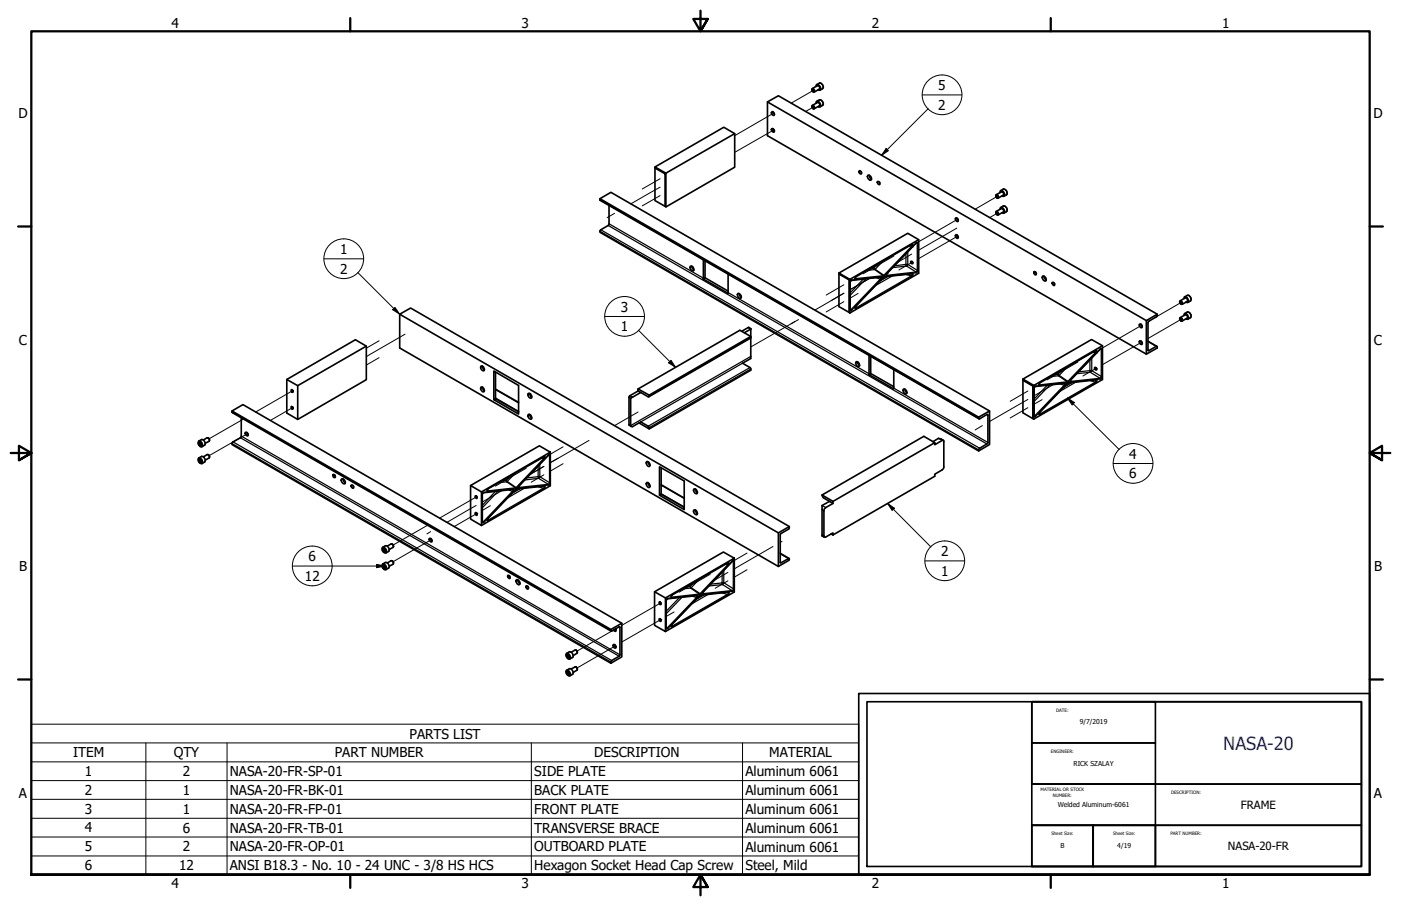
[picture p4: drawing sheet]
<svg xmlns="http://www.w3.org/2000/svg" width="432mm" height="279mm" viewBox="0 0 432 279" stroke-linecap="round" stroke-linejoin="round" font-family="sans-serif">
<!-- layer: Tweak Trail (ANSI) -->
<g fill="none" stroke="#000" stroke-width=".31">
<path d="M238.6 34.9l-12.2 6.9M250.6 33.1l-2.3 1.3M250.6 27.9l-6.8 3.9M203.5 57.7l-9.1 5.2M203.5 55.1l-5.6 3.2M238.6 40l-12.2 7M189.4 65.8l-2.3 1.3M203.5 60.3l-5.6 3.2M275.5 78.9l-9.5 5.6M281 78.4l-4.2 2.4M294.9 70.4l-11.8 6.8M295.2 67.6l-12.1 6.9"/>
<path d="M295.2 72.8l-12.1 7M307.2 60.6l-6.7 3.9M307.2 65.8l-2.2 1.3M245 99.2l-13.5 7.7M246.1 98.6l-2.3 1.2M256.2 92.7l3.9-2.3-9 5.2M260.1 87.8l-5.5 3.2M260.1 93l-5.5 3.2M262.5 86.5l-.4 .2M264.5 90.5l-2.5 1.4M268 85.9l-6 3.4M273.6 85.2l-2.4 1.4"/>
<path d="M281.2 80.8l-4.1 2.4M363.9 93.3l-7.5 4.4M363.9 98.6l-10.1 5.8M116.8 105.1l-3.9 2.3M116.8 110.3l-3.9 2.3M124.8 103.1l-11.9 6.9M319.2 119.2l-.4 .2M324.7 118.6l-6 3.4M330.3 118l-2.4 1.3M332.2 111.6l-9.5 5.6M337.9 113.5l-4.1 2.5M351.9 100.3l-12.1 7"/>
<path d="M351.9 105.5l-12.1 7M75.1 129.2l-10.6 6.1M76.4 133.7l-11.9 6.8M90.3 120.5l-11.5 6.6M90.3 125.6l-7 4.1M173.5 137.8l-3.9 2.3M181.5 135.8l-11.9 6.9 2.4-1.4M196.7 127.1l-7.3 4.2M302.8 131.3l-2.3 1.3M316.8 123.2l-11.8 6.8M316.8 120.6l-5.5 3.2M316.8 125.7l-5.5 3.2"/>
<path d="M321.2 123.3l-2.5 1.4M146.7 155.9l-9 5.2M146.9 158.4l-6.9 4M146.9 153.2l-11.4 6.6M149.2 151.9l-.4 .2M151.1 156l-2.4 1.4M154.7 151.3l-6 3.5M160.2 150.7l-2.3 1.4M162.2 144.4l-9.5 5.5M167.6 143.8l-4.2 2.5M167.6 146.4l-3.9 2.3M173.5 143l-3.9 2.3"/>
<path d="M131.8 162l-10.6 6.1M132.7 164l-1.1 .7M133 166.4l-11.8 6.8M218.9 177.1l-9.6 5.5M224.3 176.5l-4.2 2.5M224.3 179.1l-3.9 2.3M230.3 175.7l-4 2.3M230.3 170.6l-4 2.2M238.3 168.5l-12 7M241 166.9l-.5 .4M188.5 194.6l-10.6 6.2M189.7 199.1l-11.8 6.9"/>
<path d="M203.6 191.1l-12 6.9M203.6 185.9l-12 6.9M205.8 184.7l-.3 .1M207.8 188.7l-2.5 1.4M216.9 183.5l-2.3 1.3"/>
</g>
<!-- layer: Visible (ANSI) -->
<g fill="none" stroke="#000" stroke-width=".51">
<path d="M236.5 31.4v10.4l116.8 67.4M237.8 34.6a.58 .58 0 0 1 .8 .3 .58 .58 0 0 1-.2 .7l-.5-.4zM237.8 39.8a.58 .58 0 0 1 .8 .2 .58 .58 0 0 1-.2 .8l-.6-.6zM238.3 34.5l.4 .7M238.3 39.8l.4 .5M250.3 32.9v-.3a.56 .56 0 0 1 .7 .3 .56 .56 0 0 1-.2 .7l-.2-.1M250.3 27.7v-.3a.56 .56 0 0 1 .6 .3 .56 .56 0 0 1-.1 .7l-.2-.1M250.3 27.6a.36 .36 0 0 1 .5 .1 .36 .36 0 0 1-.2 .6zM250.3 32.7a.4 .4 0 0 1 .5 .3 .4 .4 0 0 1-.2 .5l-.3-.3zM251.5 31.8a.6 .6 0 0 1 .6-.6 .6 .6 0 0 1 .6 .6 .61 .61 0 0 1 .3 .8 .61 .61 0 0 1-.8 .3M251.5 26.7v-.3a.73 .73 0 0 1 .9-.3 .73 .73 0 0 1 .5 .8v.8h-.7M251.7 31.2l.8-.4a1.09 1.09 0 0 1 1 .6 1.09 1.09 0 0 1 0 1.1l-.8 .5"/>
<path d="M251.7 26.1l.8-.4a1.07 1.07 0 0 1 1.1 .5 1.07 1.07 0 0 1-.1 1.2l-.8 .4M251.9 31.6l-1.5 .9M251.9 26.4l-1.5 .9M252.5 32.6l-1.5 .9M252.5 27.5l-1.5 .9M201.9 51.5l21.2-12.3 3.3 2-21.2 12.2-3.3-1.9v10.3l3.1 1.8M201.9 51.8l3.1 1.8M205 53.6l.2-.2v10.4l-.2-.2zM226.4 41.2v10.4l-21.2 12.2M238.6 40l-.2 .1M264.9 52.6a.54 .54 0 0 1 .6 .4 .54 .54 0 0 1-.3 .7l-.5-.7zM265.3 52.9l.2 .2"/>
<path d="M267.5 54.1a.94 .94 0 0 1 .9 .4 .94 .94 0 0 1 0 1.1 1.09 1.09 0 0 1-.9-1.5zM267.9 54l.2 .7 .5 .5M270.4 56a.57 .57 0 0 1 .7 .3 .57 .57 0 0 1-.1 .7l-.5-.4zM271 56.1l.1 .3M308.2 59.4v-.3a.73 .73 0 0 1 .9-.3 .73 .73 0 0 1 .5 .8v.8l-.4 .2-.4-.2M308.4 58.8l.8-.4a1.1 1.1 0 0 1 1 .5 1.1 1.1 0 0 1 0 1.2l-.8 .4M308.6 59.2l-1.6 .9M184.9 61.3l3.4-2 116.7 67.4M187.7 63.4l-.1 5.9-2.4 1.6-.3 .7 116.7 67.5M281.1 75.4l-17.2 9.9-.3 .6M281.4 76l-.2 .2M282.6 74.8l-9.2 9.5-.2 .5"/>
<path d="M283.1 73.9l-21.2 12.3v10.3M294.6 67.2a.67 .67 0 0 1 .6 .4 .67 .67 0 0 1-.1 .7l-.5-.4zM294.6 72.4a.67 .67 0 0 1 .6 .4 .67 .67 0 0 1-.1 .7l-.5-.3zM295 67.3l.3 .6M295 72.5l.3 .6M306.9 60.5l.1-.4a.59 .59 0 0 1 .7 .3 .59 .59 0 0 1-.2 .8l-.3-.2M306.9 65.7v-.2a.52 .52 0 0 1 .8-.1 .52 .52 0 0 1 0 .8h-.5M307 60.3a.39 .39 0 0 1 .5 .3 .39 .39 0 0 1-.3 .4zM307 65.5a.46 .46 0 0 1 .5 .2 .46 .46 0 0 1-.1 .5l-.3-.1zM308.2 64.6v-.3a.73 .73 0 0 1 .9-.2 .73 .73 0 0 1 .5 .7v.8l-.4 .2-.4-.2M308.4 64l.8-.4a1.08 1.08 0 0 1 1.1 .5 1.08 1.08 0 0 1-.1 1.2l-.8 .4M308.6 64.3l-1.6 .9"/>
<path d="M309.2 60.2l-1.5 .9M309.2 65.4l-1.5 .9M123.2 96.9v10.4l116.7 67.4M212.8 82.1a.87 .87 0 0 1 .9 .5 .87 .87 0 0 1-.1 1 1.03 1.03 0 0 1-.8-1.5zM213.2 82.1l.1 .4 .6 .7M216.8 80.1l-.1 5.9M217.3 80.5v5.2l-.6 .3 7.6 4.4 .1-5.9M217.3 85.7l7.1 4.1M227.4 90.6a.96 .96 0 0 1 .9 .4 .96 .96 0 0 1 0 1 1.02 1.02 0 0 1-.9-1.4zM227.8 90.6l.2 .6 .5 .4M258.6 84.2v10.4l3.1 1.7M258.6 84.2l3.3 2-.2 .1-3.1-1.8"/>
<path d="M258.6 84.2l21.2-12.3 3.3 2v10.4l-21.2 12.2M261.7 86.3v10l.2 .2M262 95.4v.1M271.4 85.5l-9 1-.3 .2-.1 8.7M280.7 80.6a.41 .41 0 0 1 .5 .2 .41 .41 0 0 1-.1 .5l-.4-.3zM281.1 84.5l-8.6 .8-8.8 9.3-.1 .3M281.1 80.6l.3 .4M318.8 83.8a.55 .55 0 0 1 .5 .3 .55 .55 0 0 1-.2 .7l-.5-.5zM319.2 83.9l.2 .4M321.4 85.2a.99 .99 0 0 1 .9 .4 .99 .99 0 0 1 0 1.1 1.05 1.05 0 0 1-.9-1.5zM321.8 85.2l.1 .7 .6 .5M324.3 87.1a.57 .57 0 0 1 .7 .3 .57 .57 0 0 1-.1 .7l-.6-.6z"/>
<path d="M324.9 87.2l.2 .3M351.3 99.9a.56 .56 0 0 1 .7 .4 .56 .56 0 0 1-.4 .7l-.4-.5zM353.3 98.9l3.4-2-.2 .8-2.7 1.7v8.7h.3l2.4-1.4 .2 .6-3.4 1.9zM356.7 96.9l-116.8-67.4-3.4 1.9 116.8 67.5M363.6 93.2l.1-.3a.54 .54 0 0 1 .7 .2 .54 .54 0 0 1-.2 .8l-.3-.2M363.6 98.4l.1-.4a.57 .57 0 0 1 .7 .3 .57 .57 0 0 1-.2 .8l-.3-.2M363.7 98.2a.4 .4 0 0 1 .5 .2 .4 .4 0 0 1-.3 .5l-.3-.4zM364.9 92.1l.1-.5a1.06 1.06 0 0 1 1.1 .4 1.06 1.06 0 0 1 0 1.2h-.6M364.9 97.3v-.3a.71 .71 0 0 1 .9-.2 .71 .71 0 0 1 .4 .8l.1 .7-.3 .2-.5-.1M365.1 91.6l.8-.5a1.11 1.11 0 0 1 1 .6 1.11 1.11 0 0 1 0 1.1l-.8 .5M365.1 96.7l.8-.4a1.14 1.14 0 0 1 1 1.7l-.8 .4M365.3 91.9l-1.6 .9"/>
<path d="M365.3 97.1l-1.6 .9M365.9 93l-1.5 .9M365.9 98.1l-1.5 .9M88.4 117l21.1-12.2 3.4 1.9v10.4l-21.1 12.2-3.4-1.9v-10.4l3.4 1.9M112.9 106.7l-21.1 12.2v10.4M148.3 112.9a.87 .87 0 0 1 .8 .5 .87 .87 0 0 1-.1 1 1.05 1.05 0 0 1-.7-1.5zM148.3 119.4a.87 .87 0 0 1 .8 .5 .87 .87 0 0 1-.1 .9 1.05 1.05 0 0 1-.7-1.4zM148.7 112.9v.4l.6 .7M148.7 119.4v.4l.6 .7M152.7 114.7l.1 8.2M196.7 120v.6l-2.6 1.4-.2 .4v8.7l.7 .4M196.7 120l31.3-18.1 3.4 1.9v6.8l-2.5 1.4 2.2 1.3 .3 .9-31.3 18.1"/>
<path d="M196.7 120l3.4 1.9v.3l-.3 .2-2.3-1.4M231.4 101.5l-.7-.5-2.1 1.2M231.4 104.1l-31.4 18.3M231.4 101.5v2.3l-31.3 18.1M231.4 101.5l-2 1.1M263.8 111.6a.91 .91 0 0 1 1 .5 .91 .91 0 0 1-.2 1 1.11 1.11 0 0 1-.8-1.5zM264.3 111.6l.1 .4 .5 .7M267.8 109.6v5.9M268.4 109.9v5.3l-.6 .3 7.6 4.4 .1-5.9M268.4 115.2l7.1 4.1M315.3 116.9v10.4l3 1.8M315.3 116.9l3.3 2-.3 .2-3-1.8"/>
<path d="M315.3 116.9l21.1-12.2 3.4 1.9v10.4l-21.2 12.2M318.3 119.1v10l.3 .1M328 118.2l-9 1-.2 .2-.1 8.9M337.4 113.3a.5 .5 0 0 1 .5 .2 .5 .5 0 0 1 0 .6l-.5-.4zM337.7 117.2l-8.6 .9-8.6 9-.3 .6M337.7 117.2h.1M337.8 108.1l-17.3 9.9-.2 .6M337.8 113.4l.3 .3M338.1 108.8l-.2 .1M339.3 107.6l-9.2 9.5-.2 .5M339.8 106.6l-21.2 12.3v10.3M351.3 105.1a.67 .67 0 0 1 .6 .4 .67 .67 0 0 1-.1 .7l-.6-.6z"/>
<path d="M351.7 100l.3 .6M351.7 105.2l.3 .6M353.8 105.2l2.8 1.6M61.3 136l.8-.4a1.14 1.14 0 0 1 1 1.7l-.8 .4a1.11 1.11 0 0 1-1-.5 1.11 1.11 0 0 1 0-1.2zM61.5 136.4l.6 .8-.2 .3-.6-.8zM61.7 136.5l-.4 .2M61.8 136.6l.1 .4M61.9 137h.2M61.9 137l-.4 .2M62.7 135.7l1.1-.7a.73 .73 0 0 1 .7 1.1l-1.3 .6M64.1 135.1l.5 .7M71.5 126.7l3.4-1.9 116.7 67.4"/>
<path d="M74.4 128.8v5.8l-.3 .4-2.3 1.3-.3 .8 116.8 67.4M75.7 133.3a.65 .65 0 0 1 .7 .4 .65 .65 0 0 1-.2 .7l-.5-.4zM76.1 133.4l.4 .6M89.8 120.2a.4 .4 0 0 1 .5 .3 .4 .4 0 0 1-.3 .5zM89.8 125.3a.4 .4 0 0 1 .5 .3 .4 .4 0 0 1-.3 .5l-.3-.4zM90.1 120.3l.3 .4M90.1 125.5l.3 .3M152.2 123.3v-8.9l7.6 4.5v8.8l-7.6-4.4 .6-.4 7 4.1M152.7 120l7.1 4.1M162.8 121.3a.87 .87 0 0 1 .9 .5 .87 .87 0 0 1-.1 1 1.07 1.07 0 0 1-.8-1.5zM162.8 127.8a.87 .87 0 0 1 .9 .5 .87 .87 0 0 1-.1 1 1.07 1.07 0 0 1-.8-1.5zM163.3 121.3l.1 .7 .5 .4"/>
<path d="M163.3 127.8l.1 .7 .5 .4M169.6 139.4l-21.2 12.3-3.4-2 21.2-12.2 3.4 1.9v10.4l-21.2 12.3M196.7 120.6l.8 .4-3.1 1.9v8.4l.5 .3 2.6-1.5 2.4 1.4 .2 .8-3.1-1.9M278.4 120a.96 .96 0 0 1 .9 .5 .96 .96 0 0 1 0 1 1.02 1.02 0 0 1-.9-1.5zM278.9 120l.1 .7 .5 .4M288.1 136.5l-31.4 18.1M290.8 135.8l-1.6-.6-1.7 1M301.6 128.7l3.4-2v10.4l-3.4 2 .2-.8 2.7-1.7v-8.7l-.3-.1-2.4 1.4zM301.6 128.7l-116.7-67.4 .1 .5 116.8 67.4M61.2 141.3l.9-.5a1.14 1.14 0 0 1 1 1.7l-.9 .5-.6-.2-.5-.8zM61.5 141.6l.4 .3 .2 .5-.2 .2-.4-.2-.2-.5zM61.7 141.7l-.4 .2"/>
<path d="M61.8 141.7l.1 .5M61.9 142.2h.2M61.9 142.2l-.4 .2M62.7 140.9l1.1-.7a.67 .67 0 0 1 .6 .3 .67 .67 0 0 1 .1 .7l-1.3 .7M64.1 140.2l.5 .8M102.7 146.3a.64 .64 0 0 1 .5 1l-.5-.3zM103.1 146.5l.2 .3M105.3 147.7a.99 .99 0 0 1 .9 .5 .99 .99 0 0 1 0 1 1.11 1.11 0 0 1-.9-1.5zM105.7 147.7l.2 .7 .5 .4M108.3 149.5a.54 .54 0 0 1 .6 .4 .54 .54 0 0 1-.3 .7l-.4-.7zM108.8 149.8l.2 .3M145 149.7v10.4l3.4 2v-10.4"/>
<path d="M146.5 158.1a.4 .4 0 0 1 .5 .3 .4 .4 0 0 1-.3 .5zM146.5 152.9a.4 .4 0 0 1 .5 .3 .4 .4 0 0 1-.3 .5l-.3-.5zM146.9 158.3l.1 .2M146.9 153.1l.1 .2M158 150.9l-9.2 1.1-.1 .3v8.7M167.6 149.9l-8.5 .9-8.7 9-.2 .6M167.6 149.9h.1M167.7 140.8l-17.2 9.9-.3 .7M169.2 140.3l-9.1 9.4-.2 .6M199.3 142.4a.9 .9 0 0 1 .9 .5 .9 .9 0 0 1-.2 1 1.13 1.13 0 0 1-.7-1.5zM199.3 148.8a.9 .9 0 0 1 .9 .6 .9 .9 0 0 1-.2 1 1.13 1.13 0 0 1-.7-1.6zM199.7 142.4l.1 .4 .5 .7"/>
<path d="M199.7 148.8l.1 .5 .5 .7M203.3 152.7v-8.7l7.6 4.3v8.9l-7.6-4.5 .5-.3 7.1 4.1M203.8 144.3v8.1M203.8 149.5l7.1 4.1M213.9 150.8a.87 .87 0 0 1 .9 .5 .87 .87 0 0 1-.2 1 1.07 1.07 0 0 1-.7-1.5zM213.9 157.3a.87 .87 0 0 1 .9 .5 .87 .87 0 0 1-.2 1 1.03 1.03 0 0 1-.7-1.5zM214.3 150.8l.1 .5 .5 .6M214.3 157.3l.1 .4 .5 .7M253.4 152.7l31.3-18.1 3.4 1.9v.7l2.4-1.4 .4 .2-.1 8.4-.4 .5-2.3 1.3v.7l-31.4 18.1M253.4 152.7l.3 .8 2 1.1M253.4 152.7l3.3 1.9M256.7 154.6v.7l-2.2 1.2-.6 .8v8.2l.6 .1 2.2-1.3v.7"/>
<path d="M256.7 155.3l-1-.7-2.3 1.3v9.4l.7 .4M117.9 174.1l.8-.6a1.14 1.14 0 0 1 1.1 1.7l-.8 .4a1.14 1.14 0 0 1-1.1-1.5zM117.9 168.8l.8-.5a1.14 1.14 0 0 1 1.1 1.8l-.8 .4-.6-.1-.6-.8zM118.2 174.3l.4 .3 .2 .5-.2 .3-.4-.3-.2-.5zM118.2 169.2l.4 .2 .2 .5-.2 .3-.4-.3-.2-.5zM118.4 174.4l-.4 .2M118.4 169.2l-.4 .2M118.5 174.5l.1 .4M118.5 169.3l.1 .4M118.6 174.9h.1M118.6 174.9l-.4 .2M118.6 169.7l.1 .1"/>
<path d="M118.6 169.7l-.4 .2M119.4 173.6l1.1-.7a.73 .73 0 0 1 .7 1.1l-1.2 .6M119.4 168.4l1.1-.6a.67 .67 0 0 1 .7 .3 .67 .67 0 0 1 0 .7l-1.2 .7M120.8 173l.5 .7M120.8 167.8l.5 .7M132.4 166.1a.62 .62 0 0 1 .7 .3 .62 .62 0 0 1-.2 .7l-.5-.3zM132.8 166.1l.4 .6M156.5 177.5a.57 .57 0 0 1 .6 .2 .57 .57 0 0 1-.1 .7l-.4-.3zM157 177.6l.2 .3M159.1 178.9a.82 .82 0 0 1 1 .4 .82 .82 0 0 1-.2 1l-.6-.3zM159.6 178.8l.3 .9 .4 .3M224.4 173.5l-17.2 10-.3 .6"/>
<path d="M225.9 173l-9.2 9.6-.1 .4M226.3 172.1l-21.2 12.3-3.4-1.9 21.2-12.3 3.4 1.9v10.5l-21.2 12.2M239.9 164.3l3.4-1.9-.3 .8-2.5 1.6v8.7l2.6-1.3 .2 .5-3.4 2zM240.5 170.6l2.7 1.6M243.3 162.4l-116.7-67.4-3.4 1.9 116.7 67.4M256.2 164.7l.5 .3M162.1 180.8a.5 .5 0 0 1 .7 .2 .5 .5 0 0 1-.2 .7l-.5-.5zM162.7 180.8l.2 .4M188.3 194.1l3.3-1.9v10.4l-3.3 1.9 .2-.8 2.6-1.6-.1-8.8-2.7 1.3v-.5l-116.8-67.4 .1 .6 116.7 67.3M189.1 198.8a.67 .67 0 0 1 .6 .4 .67 .67 0 0 1-.1 .7l-.6-.6zM189.5 198.9l.4 .6M189.6 194l.3 .2"/>
<path d="M189.7 193.9v.8l-.6-.4M201.7 182.5v10.3l3.4 2v-10.4M203.1 185.7a.39 .39 0 0 1 .6 .2 .39 .39 0 0 1-.2 .5zM203.2 190.8a.4 .4 0 0 1 .5 .3 .4 .4 0 0 1-.2 .5l-.4-.5zM203.6 191l.1 .2M203.6 185.8l.1 .2M214.7 183.7l-9 1-.2 .1-.2 .4 .1 8.5M224.3 182.6l-8.6 1-8.8 9.1v.5M174.6 206.8l.9-.6a1.14 1.14 0 0 1 1 1.8l-1.1 .5-.4-.2-.6-1zM174.6 201.5l.9-.5a1.14 1.14 0 0 1 1 1.8l-1 .5-.5-.2-.6-1zM174.9 207.1l.4 .2 .2 .5-.2 .3-.4-.3-.2-.5zM174.9 201.9l.4 .2 .2 .5-.2 .3-.4-.2-.2-.5z"/>
<path d="M175.1 207.1l-.4 .2M175.1 201.9l-.4 .3M175.1 207.2l.2 .4M175.1 202l.2 .4M175.3 207.6l.2 .1M175.3 207.6l-.4 .2M175.3 202.4l.2 .1M175.3 202.4l-.4 .3M176 206.3l1.2-.6a.67 .67 0 0 1 .6 1l-1.1 .7M176 201.2l1.2-.7a.67 .67 0 0 1 .6 1l-1.1 .7M177.5 205.7l.4 .7M177.5 200.5l.4 .7"/>
<circle cx="364" cy="93.4" r=".34"/>
</g>
<!-- layer: Visible Narrow (ANSI) -->
<g fill="none" stroke="#000" stroke-width=".38">
<path d="M251.8 31.7a.59 .59 0 0 1 .7 .3 .59 .59 0 0 1-.1 .7M251.8 26.5a.59 .59 0 0 1 .7 .2 .59 .59 0 0 1-.1 .8M251.9 31.6a.67 .67 0 0 1 .6 .3 .67 .67 0 0 1 0 .7M251.9 26.4a.73 .73 0 0 1 .6 1.1M252.5 30.8a1.14 1.14 0 0 1 1 1.7M252.5 25.7a1.14 1.14 0 0 1 1 1.7M308.5 59.2a.64 .64 0 0 1 .7 .3 .64 .64 0 0 1-.1 .8M308.6 59.2a.67 .67 0 0 1 .6 1M309.2 58.4a1.14 1.14 0 0 1 1 1.7M184.9 71.3l116.7 67.4M184.9 61.6l116.7 67.4M185.2 70.9l116.7 67.3"/>
<path d="M187.5 69.5l116.7 67.4M187.7 69l29.1 16.8M279.2 78.2v3.3l-3.5 .5M279.8 77.7v3.8M280.2 75.9h.8l-8.6 9M281 75.3h.3l.1 .3-.3 .6M281 75.3l-.1 .1M281 75.3l-17 9.9M281.1 75.4l.1 .2-.2 .3 .1 .3M281.1 76.2l-8.5 8.9M282.4 74.9l.3 .1v8.4l-2.9-1.9M282.6 74.8l.4 .2-.3-.3-.3 .2-9.1 9.5-.1 .4 .2 .4-.2-.4"/>
<path d="M283 75v8.4M308.5 64.4a.64 .64 0 0 1 .8 .3 .64 .64 0 0 1-.2 .8M308.6 64.3a.73 .73 0 0 1 .6 1.1M309.2 63.6a1.14 1.14 0 0 1 1 1.7M224.4 90.2l43.4 25.1M261.9 95.5l.3 .3 .3-.2M261.9 95.5l.6 .1M261.9 87.1v8.4M262 87.1h-.1M262.5 86.4l-.6 .7M262.5 86.4l-.1 .1M263.6 94.9l.4 .3"/>
<path d="M263.6 85.9h.1M263.6 85.7l.1 .2M263.7 85.9l.1 .3M263.8 94.4l-.3 .7 .5 .1M263.8 94.4h.1M264 85.2l-.5 .5v.3l.3 .2M264 85.2l-.1 .1M266.1 86l-4.1 4.4M266.9 86l-4.9 5.1M269.4 82.6l.3 .5M269.4 82.6l.2 .5M269.4 82.6l-1.2 .1"/>
<path d="M269.6 83.1l2.6 1.9M269.6 83.1l-2.5 .3M269.7 83.1h-.1M269.7 83.1l2.7 1.8M270.1 85.7l1.2 .4M270.5 81.4l-1.1 1.2M271.3 86.1l.2 .2M271.3 86.1l-9 9.3-.3-.3M271.4 85.5l-.1 .6M271.5 85.4l.2 .1-.2 .8M271.5 85.4l-.2 .1M271.5 85.4l-9 1"/>
<path d="M271.5 86.3l-9 9.3M272.2 80.5l-2.5 2.6M272.2 85l.1 .3M272.2 85l-8.5 .9M272.3 85.4l-8.5 9M272.3 85.3l-8.5 .9M272.3 85.4v.1M272.4 84.9l.2 .2M272.4 84.9l-.2 .1M272.6 85.3l-.3 .1M272.6 85.1l-.3 .2M272.6 85.3h-.1"/>
<path d="M273.7 85.2l-2.6 1.5M275 85.1l-5.2 3M279.2 84.6l1.7 .5M279.4 82l2.9 1.9M279.4 82l-4.3 .5M279.8 81.5l-.4 .5M279.8 81.5h-.6l.2 .5M280.9 85.1l.1 .2M280.9 85.1l-17.1 9.8-.1-.3M281 85.3l-17 9.9M281.1 84.3l.3 .3-.4 .7M281.1 84.3a.45 .45 0 0 1-.2 .8"/>
<path d="M281.1 84.3l-8.5 1M282.3 83.9l.1 .2M282.3 83.9l.4-.5h.3l-.6 .7M282.3 83.9l-9.1 .9M282.4 84.1l-9 1.1M365.2 91.9a.61 .61 0 0 1 .7 .3 .61 .61 0 0 1-.1 .8M365.3 91.9a.73 .73 0 0 1 .6 1.1M365.9 91.1a1.14 1.14 0 0 1 1 1.7M365.9 98.1a.68 .68 0 0 0 0-.7 .68 .68 0 0 0-.7-.3 .64 .64 0 0 1 .7 .3 .64 .64 0 0 1-.1 .8M365.9 96.3a1.14 1.14 0 0 1 1 1.7M228.9 112l-31.4 18.1M230.6 101l.8 .5"/>
<path d="M231.1 113.3l-31.3 18.1M231.4 104.1l-31.3 18.1M231.4 113.8l-31.3 18.1M231.4 109.9l-37 21.4-.5-.4M275.5 119.7l29 16.8M318.6 119.9v8.4M318.7 119.8l-.1 .1M319.2 119.1l-.6 .8M319.2 119.1l-.1 .1M320.2 118.5l.2 .2M320.3 118.6l.1 .1M320.4 118.7l.1 .2"/>
<path d="M320.6 117.9l-.4 .7 .3 .3M320.6 117.9v.1M322.8 118.8l-4.1 4.3M323.6 118.7l-4.9 5.1M326.1 115.4l.4 .4M326.1 115.4l.1 .5M326.1 115.4l-1.2 .1M326.2 115.9l2.7 1.8M326.2 115.9l-2.4 .2M326.5 115.8l-.3 .1M326.5 115.8l2.6 1.8M326.7 118.4l1.3 .4"/>
<path d="M327.2 114.2l-1.1 1.2M328 118.8l-9 9.3-.3-.2M328.2 118.1a.39 .39 0 0 1 .2 .4 .39 .39 0 0 1-.4 .4v-.1M328.2 118.1l-.2 .7M328.2 118.1l-9 1M328.9 113.2l-2.4 2.6M328.9 117.7l.1 .3M328.9 117.7l-8.5 1M329 118.2l-9.8 10.1M329 118l-8.5 .9M329 118.2h.1M329.1 117.6l.2 .2"/>
<path d="M329.1 117.6l-.2 .1M329.3 118l-.3 .2M329.3 117.8l-.3 .2M329.3 118l-.1 .1M330.1 117l-.2 .3v.4l.2 .2-.2-.3M330.1 117h.1M330.4 118l-2.5 1.4M331.7 117.8l-5.2 3M335.9 117.3l1.7 .6M335.9 111v3.3l-3.5 .4M336 114.8l3 1.8M336 114.8l-4.1 .5"/>
<path d="M336.5 114.3l-.5 .5M336.5 114.3h-.6l.1 .5M336.5 114.3l2.9 1.8v-8.3l-.3-.2-9 9.4M336.5 110.4v3.9M336.9 108.6l.7 .1-8.5 8.9M337.6 117.9l.1 .1M337.6 117.9l-17.1 9.8-.2-.3M337.7 108.1l.3-.1 .1 .3-.3 .6M337.7 108.1h-.1M337.7 118l-17.1 9.9M337.7 108.1l-17.1 9.8M337.8 108.1l.1 .3-.3 .3 .2 .2"/>
<path d="M337.8 117l.3 .3-.4 .7M337.8 117l.1 .5-.3 .4M337.8 117l-8.5 1M337.8 108.9l-8.5 8.9M339 116.6l.1 .3M339 116.6l.4-.5h.3l-.6 .8M339 116.6l-9.1 .9M339.1 116.9l-9 1M339.3 107.6l.4 .1-.2-.3-.4 .3M339.7 107.7v8.4M353.8 105.3l2.6 1.5M353.8 107.9l.3 .2"/>
<path d="M61.2 136.3a.8 .8 0 0 1 1 .4 .8 .8 0 0 1-.3 1l-.6-.4zM61.3 136a1.14 1.14 0 0 1 1 1.7M71.5 127.1l116.8 67.3M71.5 136.8l116.8 67.4M71.8 136.3l116.7 67.4M74.1 135l116.7 67.4M74.4 134.5l116.7 67.4M152.7 122.7l7.1 4.2M152.7 120.1l7.1 4.2M194.1 122l.8 .5-.5 .4-.5-.3M289.2 135.2l1.2 .6M304.2 127.8l.3 .2"/>
<path d="M318.6 128.3l.2 .2 .4-.2M318.7 128.1l-.1 .2M318.7 128.3l.3-.2 .2 .2M320.2 127.7l.4 .2M320.5 127.1l-.3 .6 .1 .3 .3-.1M61.3 141.4a.99 .99 0 0 1 .8 1.5 1 1 0 0 1-.8-1.5zM61.3 141.2a1.14 1.14 0 0 1 1 1.7M148.6 152.6v8.4M149.2 151.8l-.2 .2M149.2 151.8l-.5 .7M150.2 151.4l.2 .2M150.4 159.8l-.3 .6 .1 .3h.4"/>
<path d="M150.4 159.8h.1M150.6 150.6l-.5 .8 .3 .2M150.6 150.6l-.1 .1M152.7 151.5l-4 4.3M153.5 151.4l-4.8 5.2M156.1 148.6l2.8 1.8M156.1 148.6l-2.4 .2M156.3 148.5l-.2 .1M156.3 148.5l-.3-.4 .1 .5M156.7 151.1l1.2 .4M157.2 146.9l-1.2 1.2-1.2 .1M157.9 151.5l.2 .2"/>
<path d="M157.9 151.5l.2-.7 .3 .3-.3 .6M157.9 151.5l-8.9 9.4-.3-.3M158.1 151.7l-8.9 9.4M158.1 150.8l-8.9 1M158.8 145.9l-2.5 2.6M158.9 150.4v.3M158.9 150.4l.4 .2M158.9 150.4l-8.6 1-.1-.2M158.9 150.7l-8.5 .9M158.9 150.9l-8.5 8.9M158.9 150.9h.1M159.3 150.6l-.4 .1"/>
<path d="M159.3 150.7l-.4 .2M159.3 150.7l-.2 .1M159.9 150.3l.2 .3M160.1 149.7l-.3 .4v.3l.3 .2M160.1 149.7h.1M160.3 150.7l-2.5 1.4M161.6 150.6l-5.1 2.9M165.9 143.7v3.3l-3.6 .4M165.9 150.1l1.5 .5-17 9.8M166 147.5l3 1.9M166 147.5l-4.3 .5M166.4 147l-.4 .5"/>
<path d="M166.4 147h-.5l.1 .5M166.4 143.1v3.9M166.8 141.3l.8 .1M167.6 140.8h.4l-.2 .8M167.6 141.4l.2 .2M167.6 140.8v.1M167.6 150.8l-17 9.9M167.6 140.8l-17 9.8M167.6 141.4l-8.5 9-2.8-1.9M167.7 140.8l.1 .4-.2 .2M167.8 149.8l.2 .1v.3l-.4 .6M167.8 149.8v.4l-.4 .4 .2 .2"/>
<path d="M167.8 141.6l-8.5 9M167.8 149.8l-8.5 .9M169 149.4v.2M169 149.4l-9.1 .8M169 140.3l.4-.2 .2 .4M169 149.6l-8.9 1M169 140.3l-8.9 9.4M169 140.3v.1M169 140.3l.4 .2M169.2 140.3l.2 .2M169.4 140.5h.2M169.4 140.5v8.3l-3-1.8"/>
<path d="M169.6 148.8l-.6 .8M169.6 148.8h-.2l-.4 .6M169.6 140.5v8.3M203.8 152.3l7.1 4M203.8 149.6l7.1 4.1M253.4 157.2l.5 .3M253.4 155.9l1.1 .6M117.9 174.1a.86 .86 0 0 1 1 .5 .86 .86 0 0 1-.3 1 1.07 1.07 0 0 1-.7-1.5zM117.9 168.9a.97 .97 0 0 1 1 .5 .97 .97 0 0 1-.1 1 1.1 1.1 0 0 1-.9-1.5zM118 173.9a1.14 1.14 0 0 1 1 1.7M118 168.8a1.14 1.14 0 0 1 1 1.7M148.7 160.9l-.1 .3 .2 .1 .4-.2-.5-.1"/>
<path d="M150.2 160.4h.2M150.2 160.1l.2 .3M150.4 160.4l.2 .3M213.9 179.6l-1.2 1.2-1.2 .2M215.5 178.7l-2.5 2.5M222.6 176.5v3.3l-3.6 .3M223.1 179.7l-.4 .6M223.1 179.7l-.5 .1 .1 .5M223.1 175.9v3.8M223.5 174.1l.8 .1M224.3 173.5h.4l-.2 .9M224.3 174.2l.2 .2"/>
<path d="M224.3 173.5v.1M224.3 173.5l-17 9.8M224.3 174.2l-8.5 8.9-2.8-1.9M224.4 173.5l.1 .2-.2 .5M224.5 174.4l-8.6 8.9M225.7 173l.5-.1 .1 .3M225.7 173l-8.9 9.4M225.7 173l.3 .2M225.9 173l.1 .2M226 173.2h.3M226 173.2v8.3l-2.9-1.8M226.3 173.2v8.3"/>
<path d="M240.5 173.4l.2 .1M240.5 170.8l2.5 1.5M253.4 165l.5 .3M190.8 193.3l.3 .2M205.2 185.3v8.4M205.3 193.6l.1 .4 .5-.2-.2-.2-.3 .1M205.9 184.5l-.2 .2M205.9 184.5l-.6 .7M206.9 184.1l.2 .3M206.9 192.8l.2 .3M207.1 192.5l-.3 .8 .5 .1M207.1 192.5v.1"/>
<path d="M207.1 193.1l.2 .3M207.1 193.1l-.2 .1M207.3 183.3l-.5 .6v.4l.3 .1M207.3 183.3l-.1 .2M209.4 184.3l-4.1 4.2M210.2 184.1l-4.9 5.2M212.9 181.4l2.6 1.8M212.9 181.4l-2.5 .2M213 181.2l-.1 .2M213 181.2l-.3-.4 .2 .6M213.4 183.8l1.2 .5M214.6 184.3l.2 .2"/>
<path d="M214.6 184.3l.1-.6 .2-.1 .2 .2-.3 .7M214.6 184.3l-8.9 9.3-.4-.2M214.8 184.5l-8.9 9.3M214.8 183.6l-8.9 .9M215.5 183.2l.1 .3M215.5 183.2l.3-.1 .1 .2M215.5 183.2l-8.5 .9-.1-.2M215.6 183.5l-8.5 .9M215.6 183.6l-8.5 8.9M215.6 183.6v.1M215.9 183.3l-.3 .2M215.9 183.5l-.3 .1"/>
<path d="M215.9 183.5l-.1 .1M216.6 183l.2 .3M216.8 182.4l-.3 .6 .3 .3M216.8 182.4v.1M217 183.5l-2.6 1.4M218.3 183.3l-5.1 2.9M222.5 182.8l1.7 .5-17.1 9.8M222.7 180.3l2.9 1.8M222.7 180.3l-4.3 .4M224.3 183.5l-17 9.9M224.5 182.5l.2 .1v.4l-.4 .5M224.5 182.5v.4l-.3 .4 .1 .2"/>
<path d="M224.5 182.5l-8.6 1M225.6 182.1l.1 .3M225.6 182.1l-9.1 .8M225.7 182.4l-8.9 .9M226.3 181.5l-.2 .7-.4 .2M226.3 181.5h-.3l-.1 .4-.3 .2M174.6 206.8a.93 .93 0 0 1 1 .5 .93 .93 0 0 1-.1 1 1.04 1.04 0 0 1-.9-1.5zM174.6 201.6a.98 .98 0 0 1 1 .5 .98 .98 0 0 1-.1 1.1 1.07 1.07 0 0 1-.9-1.6zM174.7 206.7a1.14 1.14 0 0 1 .9 1.7M174.7 201.5a1.14 1.14 0 0 1 .9 1.7"/>
</g>
<!-- layer: Visible (ANSI) -->
<g fill="#000">
<circle cx="281.1" cy="84.5" r=".25"/>
<circle cx="328" cy="118.2" r=".25"/>
<circle cx="158" cy="150.9" r=".25"/>
<circle cx="214.7" cy="183.7" r=".25"/>
<circle cx="224.3" cy="182.6" r=".25"/>
</g>
<!-- layer: Visible Narrow (ANSI) -->
<g fill="#000">
<circle cx="273.4" cy="84.3" r=".19"/>
<circle cx="146.9" cy="158.3" r=".19"/>
<circle cx="203.6" cy="191.1" r=".19"/>
</g>
<!-- layer: Symbol (ANSI) -->
<g fill="none" stroke="#000" stroke-width=".31">
<path d="M284.2 29.3h12.2M286.1 33.5l-14.4 14.4M273.1 45.8l.7 .7-2.1 1.4zM99.9 79.8h12.2M110.3 84.1l12.9 12.8M121 95.5l.7-.7 1.5 2.1zM186.4 97.6h12.2M196.8 101.9l11.4 11.4M206.1 111.9l.7-.8 1.4 2.2zM329 122.7l2.2 1.4-.7 .8zM329 122.7l15.9 15.9M273.6 155.3l2.1 1.4-.7 .7z"/>
<path d="M273.6 155.3l13.3 13.4M343.1 142.9h12.2M90.2 174.6h28.4M116.1 174.1l2.5 .5-2.5 .5zM285.1 173h12.2M9.7 229.1v-5.8h255v5.8M9.7 229.1h255v5.8M9.7 229.1v40.6h255v-34.8M9.7 234.9h255M45 229.1v40.6M70 229.1v40.6M163.8 229.1v40.6"/>
<path d="M228.9 229.1v40.6M9.7 240.7h255M9.7 246.5h255M9.7 252.3h255M9.7 258.1h255M9.7 264h255"/>
<circle cx="290.4" cy="29.2" r="6.1"/>
<circle cx="105.9" cy="79.8" r="6.1"/>
<circle cx="192.5" cy="97.6" r="6.1"/>
<circle cx="349.2" cy="142.9" r="6.1"/>
<circle cx="96.2" cy="174.5" r="6.1"/>
<circle cx="291.2" cy="172.9" r="6.1"/>
</g>
<!-- layer: Border (ANSI) -->
<g fill="none" stroke="#000" stroke-width=".7">
<path d="M107.9 5.6v4.1M215.9 3.3v6.4l-2.2-3.9h4.4l-2.2 3.9 2.2-3.9M323.8 5.6v4.1M5.6 69.8h4.1M422.1 69.8h4.1M3.3 139.7h6.4l-3.9-2.2v4.4l3.9-2.2-3.9 2.2M428.5 139.7h-6.4l3.9-2.2v4.4l-3.9-2.2 3.9 2.2M5.6 209.5h4.1M422.1 209.5h4.1M9.7 269.7v-260h412.4v260h-412.4h412.4M107.9 269.7v4.1M218.1 273.6l-2.2-3.9 2.2 3.9h-4.4l2.2-3.9v6.4"/>
<path d="M323.8 269.7v4.1"/>
</g>
<!-- layer: Title (ANSI) -->
<path d="M264.7 213.9h157.4v55.8h-157.4zM267.2 216.4h152.4v50.8h-152.4zM318 216.4h38.1v12.7h-38.1zM318 216.4h101.6v25.4h-101.6zM318 229.1h38.1v12.7h-38.1zM318 254.5v12.7h18.9v-12.7h19.2v12.7h-19.2v-12.7zM318 241.8h101.6v12.7h-101.6zM318 254.5h101.6v12.7h-101.6zM336.9 254.5v12.7M356.1 241.8v25.4" fill="none" stroke="#000" stroke-width=".51"/>
<!-- layer: Symbol (ANSI) -->
<g fill="#000">
<path d="M273.1 45.8l.7 .7-2.1 1.4z" fill-rule="evenodd"/>
<path d="M121 95.5l.7-.7 1.5 2.1z" fill-rule="evenodd"/>
<path d="M206.1 111.9l.7-.8 1.4 2.2z" fill-rule="evenodd"/>
<path d="M329 122.7l2.2 1.4-.7 .8z" fill-rule="evenodd"/>
<path d="M273.6 155.3l2.1 1.4-.7 .7z" fill-rule="evenodd"/>
<path d="M116.1 174.1l2.5 .5-2.5 .5z" fill-rule="evenodd"/>
</g>
<text font-size="5.6" fill="#00f" x="377" y="231.1">NASA-20</text>
<g font-size="4.2">
<text x="52.8" y="8.6">4</text>
<text x="160.8" y="8.6">3</text>
<text x="268.7" y="8.6">2</text>
<text x="376.7" y="8.6">1</text>
<text x="289.2" y="27.7">5</text>
<text x="289.2" y="33.8">2</text>
<text x="5.7" y="36.4">D</text>
<text x="423.3" y="36.4">D</text>
<text x="104.8" y="78.3">1</text>
<text x="104.8" y="84.4">2</text>
<text x="191.4" y="96.1">3</text>
<text x="5.8" y="106.3">C</text>
<text x="191.4" y="102.2">1</text>
<text x="423.4" y="106.3">C</text>
<text x="348" y="141.4">4</text>
<text x="348" y="147.5">6</text>
<text x="95.1" y="173">6</text>
<text x="290.1" y="171.4">2</text>
<text x="5.9" y="176.1">B</text>
<text x="94" y="179.1">12</text>
<text x="290.1" y="177.5">1</text>
<text x="423.5" y="176.1">B</text>
<text x="126.2" y="227.8">PARTS LIST</text>
<text x="22.5" y="233.6">ITEM</text>
<text x="53.5" y="233.6">QTY</text>
<text x="103.2" y="233.6">PART NUMBER</text>
<text x="183.1" y="233.6">DESCRIPTION</text>
<text x="237.1" y="233.6">MATERIAL</text>
<text x="26.2" y="239.3">1</text>
<text x="56.3" y="239.4">2</text>
<text x="70.9" y="239.4">NASA-20-FR-SP-01</text>
<text x="164.7" y="239.4">SIDE PLATE</text>
<text x="229.7" y="239.4">Aluminum 6061</text>
<text x="5.8" y="246">A</text>
<text x="26.2" y="245.2">2</text>
<text x="56.3" y="245.2">1</text>
<text x="70.9" y="245.2">NASA-20-FR-BK-01</text>
<text x="164.7" y="245.2">BACK PLATE</text>
<text x="229.7" y="245.2">Aluminum 6061</text>
<text x="423.4" y="246">A</text>
<text x="26.2" y="251">3</text>
<text x="56.3" y="251">1</text>
<text x="70.9" y="251">NASA-20-FR-FP-01</text>
<text x="164.7" y="251">FRONT PLATE</text>
<text x="229.7" y="251">Aluminum 6061</text>
<text x="26.2" y="256.7">4</text>
<text x="56.3" y="256.8">6</text>
<text x="70.9" y="256.8">NASA-20-FR-TB-01</text>
<text x="164.7" y="256.8">TRANSVERSE BRACE</text>
<text x="229.7" y="256.9">Aluminum 6061</text>
<text x="26.2" y="262.6">5</text>
<text x="56.3" y="262.6">2</text>
<text x="70.9" y="262.6">NASA-20-FR-OP-01</text>
<text x="164.7" y="262.6">OUTBOARD PLATE</text>
<text x="229.7" y="262.6">Aluminum 6061</text>
<text x="26.2" y="268.4">6</text>
<text x="55.2" y="268.4">12</text>
<text x="70.9" y="268.4">ANSI B18.3 - No. 10 - 24 UNC - 3/8 HS HCS</text>
<text x="164.7" y="268.4">Hexagon Socket Head Cap Screw</text>
<text x="229.7" y="268.4">Steel, Mild</text>
<text x="52.8" y="273.8">4</text>
<text x="160.8" y="273.8">3</text>
<text x="268.7" y="273.8">2</text>
<text x="376.7" y="273.8">1</text>
</g>
<g font-size="3.5">
<text x="382.5" y="249.4">FRAME</text>
<text x="378.5" y="262.1">NASA-20-FR</text>
</g>
<g font-size="2.1">
<text x="332.8" y="223.4">9/7/2019</text>
<text x="330.9" y="236.2">RICK SZALAY</text>
<text x="326" y="248.9">Welded Aluminum-6061</text>
<text x="326.8" y="261.6">B</text>
<text x="344.4" y="261.5">4/19</text>
</g>
<g font-size="1.4">
<text x="325.5" y="219.5">DATE:</text>
<text x="323.9" y="232.2">ENGINEER:</text>
<text x="320.7" y="244">MATERIAL OR STOCK</text>
<text x="324.5" y="245.7">NUMBER:</text>
<text x="360.9" y="244.9">DESCRIPTION:</text>
<text x="324" y="257.6">Sheet Size:</text>
<text x="343.1" y="257.6">Sheet Size:</text>
<text x="360.7" y="257.6">PART NUMBER:</text>
</g>
</svg>
